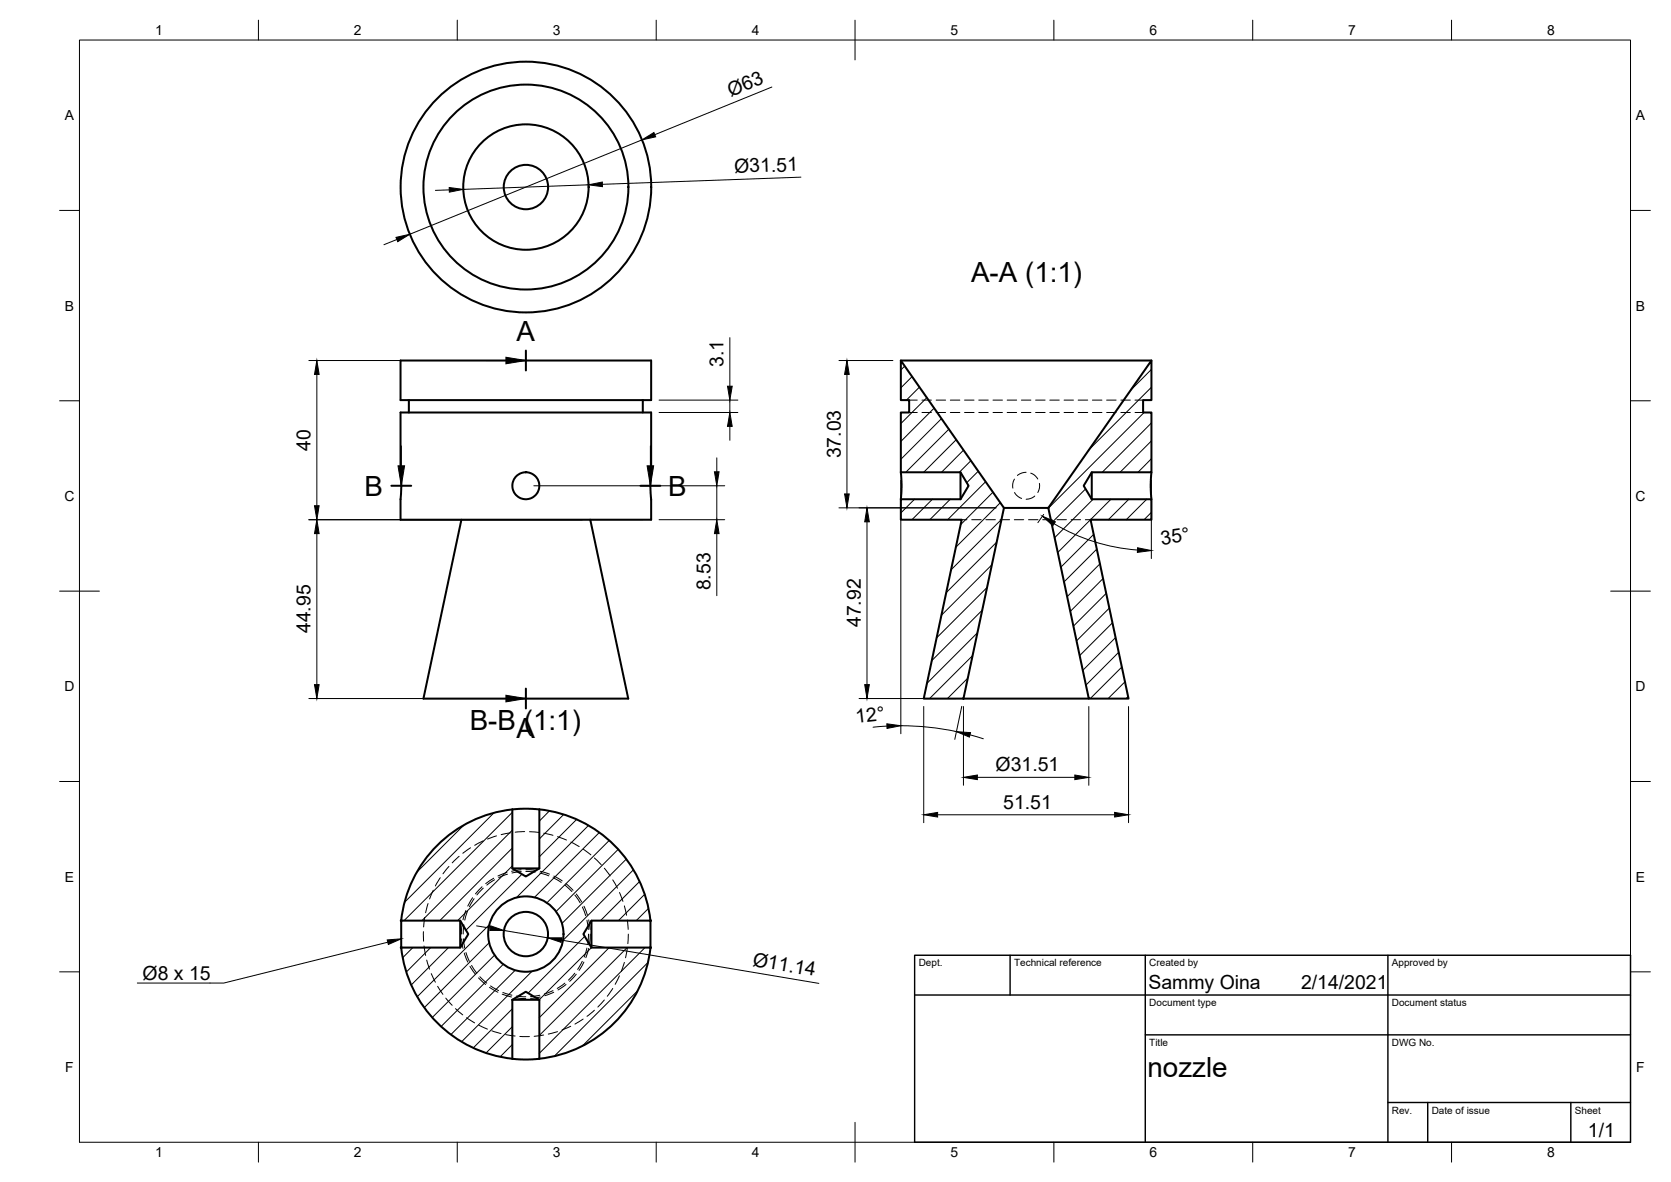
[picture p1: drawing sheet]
<svg xmlns="http://www.w3.org/2000/svg" width="420mm" height="297mm" viewBox="0 0 420 297" stroke-linecap="round" stroke-linejoin="round" font-family="sans-serif">
<!-- layer: Visible -->
<g fill="none" stroke="#000" stroke-width=".51">
<path d="M100.7 90.6h63v9.9h-63zM226.5 90.6l25.9 37-10.1 48h-10l9.5-45h-15.3v-5.1h15l2-3.4-2-3.4h-15v-15h2.1v-3.2h-2.1zM226.5 90.6h63M289.5 90.6v9.9h-2.1v3.2h2.1v15h-15l-2 3.4 2 3.4h15v5.1h-15.3l9.6 45h-10l-10.2-48zM100.7 103.7h63v15.1l-.2 2.8 .2 9h-63l.2-8-.2-3.8zM102.8 100.5v3.2M161.6 100.5v3.2M226.5 118.7l.2 2.9-.2 3.9M241.5 118.7v6.8M274.5 118.7v6.8M289.5 118.7l-.2 2.9 .2 3.9M116 130.6l-9.5 45h51.5l-9.6-45"/>
<path d="M252.4 127.6h11.2M242.3 175.6h31.5M128.8 203.4v14.8l3.4 2.1 3.4-2.1v-14.8M128.8 203.4l2.8-.2 4 .2M128.8 218.2h6.8M128.8 203.4a31.5 31.5 0 0 0-27.9 27.9M135.6 203.4a31.5 31.5 0 0 1 27.9 27.9M100.9 238.1a31.5 31.5 0 0 0 27.9 28M100.9 231.4h14.8l2.1 3.3-2.1 3.4h-14.8zM115.7 231.4v6.7M148.7 231.4h14.9v6.7h-14.9l-2-3.4zM148.7 231.4v6.7"/>
<path d="M163.6 238.1a31.5 31.5 0 0 1-28 28M128.8 251.3l3.4-2.1 3.4 2.1v14.8M128.8 251.3h6.8M128.8 251.3v14.8M128.8 266.1l2.8 .2 4-.2"/>
<circle cx="132.2" cy="47" r="31.5"/>
<circle cx="132.2" cy="47" r="15.8"/>
<circle cx="132.2" cy="47" r="5.6"/>
<circle cx="132.2" cy="47" r="25.8"/>
<circle cx="132.2" cy="122.1" r="3.4"/>
<circle cx="132.2" cy="234.7" r="9.5"/>
<circle cx="132.2" cy="234.7" r="5.6"/>
</g>
<!-- layer: Hidden -->
<g fill="none" stroke="#000" stroke-width=".25">
<path d="M228.6 100.5h2M228.6 103.7h2M231.8 100.5h2.4M231.8 103.7h2.4M235.4 100.5h2.4M235.4 103.7h2.4M239 100.5h2.3M239 103.7h2.3M242.5 100.5h2.4M242.5 103.7h2.4M246.1 100.5h2.4M246.1 103.7h2.4"/>
<path d="M249.7 100.5h2.4M249.7 103.7h2.4M253.2 100.5h2.4M253.2 103.7h2.4M256.8 100.5h2.4M256.8 103.7h2.4M258 118.7l-1 .2-1.2 .6M259.2 118.9l.8 .4 .9 1.1M260.4 100.5h2.4M260.4 103.7h2.4M264 100.5h2.3M264 103.7h2.3"/>
<path d="M267.5 100.5h2.4M267.5 103.7h2.4M271.1 100.5h2.4M271.1 103.7h2.4M274.7 100.5h2.4M274.7 103.7h2.4M278.3 100.5h2.3M278.3 103.7h2.3M281.8 100.5h2.4M281.8 103.7h2.4M285.4 100.5h2M285.4 103.7h2"/>
<path d="M241.8 130.6h1.3M244.3 130.6h2.4M247.9 130.6h2.4M251.5 130.6h2.4M255 130.6h2.4M255.1 120.4l-.4 1.1v1.2M255.1 123.8l.9 1 .9 .5M258.6 130.6h2.4M260.2 124.7l-1.1 .6-1.1 .2M261.3 121.5l.1 1.1-.5 1.2M262.2 130.6h2.4M265.7 130.6h2.4"/>
<path d="M269.3 130.6h2.4M272.9 130.6h1.3M112.9 217.7l-1.5 1.9M115.4 215.2l-1.7 1.6M118.3 213l-1.9 1.4M121.5 211.3l-2.1 1.1M124.8 210.1l-2.2 .7M127.5 219.3l-2.3 .8M127.6 219.7l-2.2 .8M128.4 209.3l-2.4 .4M131 218.6l-2.4 .4M131.1 219l-2.4 .4"/>
<path d="M131.9 209l-2.4 .1M132.2 218.6l2.4 .1M132.2 219l2.4 .2M133.1 209l2.4 .2M135.7 219.4l2.3 .7M135.8 219l2.4 .7M136.7 209.4l2.3 .5M140.2 210.3l2.2 .8M143.5 211.6l2.1 1.2M146.6 213.4l2 1.4M149.5 215.6l1.7 1.7M152 218.2l1.4 1.9"/>
<path d="M106.5 234.1v2.4M106.6 237.7l.4 2.4M106.8 230.6l-.3 2.3M107.6 227.1l-.6 2.3M108.9 223.7l-.9 2.2M110.7 220.6l-1.2 2M116.1 236l.3 2.3M116.2 232.3l-.2 2.4M116.5 235.9l.3 2.3M116.6 232.4l-.1 2.3M116.7 239.5l.9 2.3M117.1 228.8l-.7 2.3"/>
<path d="M117.2 239.4l.8 2.2M117.6 229l-.7 2.2M118.8 225.6l-1.2 2.1M119.2 225.9l-1.2 2M121.2 222.8l-1.7 1.8M121.5 223.2l-1.6 1.7M124.1 220.7l-2 1.4M124.4 221.1l-2 1.3M139.1 220.6l2 1.1M139.3 220.2l2.1 1.2M142 222.4l1.8 1.6M142.3 222.1l1.8 1.6"/>
<path d="M144.5 224.9l1.4 2M144.9 224.7l1.4 2M146.4 227.9l.9 2.2M146.8 227.7l.9 2.3M147.6 238.3l-.7 2.2M147.6 231.3l.3 2.3M148 234.7l-.2 2.4M148 238.3l-.7 2.4M148 231.2l.4 2.4M148.4 234.7l-.1 2.5M154.1 221.1l1.2 2.1M155.8 224.3l.8 2.2"/>
<path d="M157 227.7l.5 2.3M157.7 238.3l-.4 2.4M157.7 231.2l.2 2.4M158 234.7l-.1 2.4M107.3 241.3l.7 2.3M108.4 244.7l1.1 2.1M110 247.9l1.4 2M112.1 250.8l1.6 1.8M114.5 253.5l1.9 1.5M117.3 255.8l2 1.3M118.2 242.8l1.3 2M118.6 242.6l1.3 2"/>
<path d="M120.3 245.8l1.8 1.6M120.4 257.6l2.2 1M120.7 245.5l1.7 1.6M123.1 248.1l2.1 1.3M123.3 247.8l2.1 1.1M123.7 259l2.3 .7M126.3 249.8l2.3 .7M126.4 249.4l2.3 .7M127.1 260l2.4 .4M129.8 250.8l2.4 .1M129.9 250.3l2.3 .2M135.7 250.1l-2.3 .4"/>
<path d="M135.8 250.5l-2.4 .4M139 248.9l-2.1 .9M139.2 249.4l-2.2 .8M140.2 259.3l-2.3 .6M142 247.1l-1.9 1.3M142.3 247.4l-2 1.4M143.5 257.9l-2.2 1M144.5 244.6l-1.6 1.7M144.9 244.8l-1.7 1.8M146.4 241.6l-1.2 2M146.6 256.1l-2 1.3M146.8 241.8l-1.2 2.1"/>
<path d="M149.5 253.9l-1.9 1.5M152 251.3l-1.7 1.8M154.1 248.4l-1.4 2M155.7 245.2l-1 2.2M157 241.9l-.8 2.2M130.7 260.5h2.4M136.7 260.1l-2.4 .3"/>
</g>
<!-- layer: Visible -->
<g fill="#000" stroke="#000" stroke-width=".25">
<circle cx="100.9" cy="231.4" r=".24"/>
<circle cx="100.9" cy="238.1" r=".24"/>
<circle cx="163.6" cy="231.4" r=".24"/>
<circle cx="163.6" cy="238.1" r=".24"/>
</g>
<!-- layer: Border -->
<g fill="none" stroke="#000" stroke-width=".25">
<path d="M20 10.1h390v276.9h-390zM65 5.1v5M115 5.1v5M165 5.1v5M215 5.1v10M265 5.1v5M315 5.1v5M365 5.1v5M15 52.9h5M410 52.9h5M15 100.7h5M410 100.7h5"/>
<path d="M15 148.6h10M405 148.6h10M15 196.4h5M410 196.4h5M15 244.2h5M410 244.2h5M65 287v5M115 287v5M165 287v5M215 282.1v9.9M265 287v5M315 287v5"/>
<path d="M365 287v5"/>
</g>
<!-- layer: TitleBlock -->
<path d="M230 240.1h180v46.9h-180zM230 250h180M254 240.1v9.9M288 240.1v46.9M349 240.1v46.9M288 260.1h122M349 277.1h61M359 277.1v9.9M395 277.1v9.9" fill="none" stroke="#000" stroke-width=".36"/>
<!-- layer: Hatching -->
<g fill="none" stroke="#000" stroke-width=".25">
<path d="M227.5 92l-1 1M229.3 94.6l-2.8 2.9M231.2 97.3l-3.3 3.2M233 99.9l-6.5 6.6M289.5 92.8l-5.2 5.3M289.5 97.3l-15.7 15.8M234.9 102.6l-8.4 8.3M236.7 105.2l-10.2 10.2M238.6 107.9l-10.8 10.8M240.4 110.5l-8.2 8.2M242.3 113.1l-5.6 5.6M244.1 115.8l-2.9 2.9"/>
<path d="M246 118.4l-2.9 2.9M287.7 103.7l-24.1 24M289.5 106.3l-12.4 12.4M289.5 110.8l-7.9 7.9M289.5 115.3l-3.4 3.4M230 125.5l-3.5 3.4M234.4 125.5l-5.1 5.1M238.9 125.5l-5.1 5.1M247.8 121.1l-9.5 9.5M249.7 123.7l-8.1 8.1M250.6 136.2l-12.7 12.7M251.5 126.3l-11.2 11.2"/>
<path d="M251.8 130.5l-12.7 12.7M272.9 122.9l-8.5 8.5M274.8 125.5l-9.6 9.6M275 134.3l-8.3 8.2M275.8 138l-8.3 8.2M279.3 125.5l-13.3 13.3M283.8 125.5l-5.1 5.1M288.3 125.5l-5.1 5.1M289.5 128.8l-1.8 1.8M245.8 159l-12.7 12.7M247 153.3l-12.7 12.7M248.2 147.6l-12.7 12.7"/>
<path d="M249.4 141.9l-12.7 12.7M276.6 141.7l-8.3 8.3M277.3 145.4l-8.2 8.3M278.2 149.1l-8.3 8.3M278.9 152.8l-8.2 8.3M279.7 156.5l-8.2 8.3M243.3 170.4l-5.1 5.1M244.6 164.7l-10.9 10.8M280.5 160.2l-8.3 8.3M281.3 163.9l-8.3 8.3M282.1 167.6l-7.9 7.9M282.9 171.3l-4.3 4.2"/>
<path d="M283.7 175l-.6 .5M116.6 207.4l-11.7 11.7M124.2 204.3l-22.4 22.4M128.8 208.6l-22.7 22.8M128.8 217.6l-13.7 13.8M128.8 204.1l-27.2 27.3M128.8 213.1l-18.2 18.3M131.2 219.7l-14 14.1M138.1 203.8l-2.5 2.5M141.7 204.7l-6.1 6.1M145 205.9l-9.4 9.4M148 207.5l-18.2 18.1"/>
<path d="M150.7 209.2l-16.3 16.3M153.2 211.2l-15.7 15.7M155.4 213.5l-15.6 15.6M157.5 215.9l-16.2 16.2M159.3 218.6l-17.7 17.7M103.8 238.1l-2.5 2.6M108.3 238.1l-6.1 6.1M112.8 238.1l-9.4 9.4M123 236.9l-16.3 16.3M123.1 232.4l-18.2 18.1M147 235.3l-14.2 14.3M148.7 238.1l-13.1 13.1"/>
<path d="M153.2 238.1l-17.6 17.6M157.7 238.1l-22.1 22.1M160.8 221.5l-9.8 9.9M162.1 224.8l-6.6 6.6M162.2 238.1l-26.6 26.6M163 228.3l-3 3.1M124.4 240l-15.7 15.7M126.6 242.3l-15.7 15.7M128.8 253.5l-9.8 9.8M128.8 258l-6.6 6.6M129.5 243.8l-16.1 16.2M133.8 244.1l-17.7 17.7"/>
<path d="M160.3 249l-13.9 13.9M162.9 241.9l-23.5 23.5M128.8 262.5l-3 3.1"/>
</g>
<!-- layer: Annotations -->
<path d="M132.2 88.1v5M98.4 122.1h5M161 122.1h5M132.2 173v5" fill="none" stroke="#000" stroke-width=".51"/>
<path d="M122.2 90.6h5M100.9 112.1v5M163.5 112.1v5M122.2 175.5h5M97.5 236.8l-41.2 10.2h-21.8" fill="none" stroke="#000" stroke-width=".25"/>
<path d="M127.2 89.8l5 .8-5 .8zM100.1 117.1h1.6l-.8 5zM162.7 117.1h1.7l-.9 5zM127.2 174.7l5 .8-5 .9zM97.4 236.2l3.5-.3-3.3 1.4z" fill="#000" stroke="#000" stroke-width=".25"/>
<!-- layer: Dimensions -->
<g fill="none" stroke="#000" stroke-width=".25">
<path d="M161.4 35.2l-58.4 23.7M194.1 21.9l-29.5 12M113 47.7l-3.5 .1M148 46.4l-31.5 1.2M201.4 44.5l-49.9 1.8M99.8 60.2l-3.3 1.3M77.7 90.6h84M79.7 94.1v33M183.5 84.9v12.2M210.9 90.6h13.6M213 94.1v30M165.7 103.7h19.8"/>
<path d="M165.7 100.5h19.8M180.2 115.1v3.5M183.5 100.5v3.2M183.5 107.2v3.4M77.7 130.6h84M79.7 134.1v37.9M134.2 122.1h48M165.7 130.6h16.5M180.2 122.1v8.5M180.2 134.1v15.6M210.9 127.6h39.5M218 131.1v40.9"/>
<path d="M226.5 120.7v63.7M262.4 129.3l-1.4 2M265.1 131.6a47.8 47.8 0 0 0 20.9 6.6M289.5 120.7v19.7M77.7 175.5h78.3M216 175.5h24.2M232.3 177.6v29.1M241.8 177.5l-1.7 8.3M242.3 177.6v19.7M273.8 177.6v19.7M283.8 177.6v29.1M223 182.5l-3.5 .2"/>
<path d="M226.5 182.4l7 .3 7 1.1M243.9 184.7l3.4 1M245.7 195.4h24.6M235.8 204.8h44.5M119.8 232.7l3.5 .5M126.7 233.8l11 1.9M141.2 236.2l64.7 10.9"/>
</g>
<g fill="#000" stroke="#000" stroke-width=".25">
<path d="M161.4 35.2l3-1.9 .5 1.1zM99.6 59.7l3.4-.8-3 1.8zM112.9 47.1l3.6 .5-3.5 .7zM148 46.4l3.4-.7 .1 1.2zM79.7 90.6l.5 3.5h-1.1zM182.9 97.1h1.2l-.6 3.4zM213 90.6l.5 3.5h-1.1zM179.6 118.6h1.2l-.6 3.5zM183.5 103.7l.6 3.5h-1.2zM79.1 127.1h1.1l-.5 3.5zM79.7 130.6l.5 3.5h-1.1zM180.2 130.6l.6 3.5h-1.2z"/>
<path d="M212.4 124.1h1.1l-.5 3.5zM218 127.6l.6 3.5h-1.2zM262.1 129.7l3.3 1.4-.7 1zM286 137.7l3.5 .7-3.5 .4zM79.1 172h1.1l-.5 3.5zM217.4 172h1.2l-.6 3.5zM223 181.9l3.5 .5-3.5 .7zM240.5 183.9l3.5 .2-.2 1.1zM242.3 195.4l3.4-.6v1.1zM270.3 194.8l3.5 .6-3.5 .5zM232.3 204.8l3.5-.6v1.1zM280.3 204.2l3.5 .6-3.5 .5z"/>
<path d="M123.4 232.7l3.3 1.1h-3.5zM137.7 235.7h3.6l-.2 1.1z"/>
</g>
<g font-size="7">
<text x="244.2" y="70.9">A-A (1:1)</text>
<text x="129.9" y="85.6">A</text>
<text x="91.6" y="124.6">B</text>
<text x="168" y="124.6">B</text>
<text x="118.1" y="183.5">B-B (1:1)</text>
<text x="129.9" y="185.6">A</text>
<text x="288.5" y="270.6">nozzle</text>
</g>
<g font-size="4.9">
<text x="183.7" y="24.3" transform="rotate(-22 183.7 24.3)">Ø63</text>
<text x="184.7" y="43.5" transform="rotate(-2 184.7 43.5)">Ø31.51</text>
<text x="181.9" y="92.3" transform="rotate(-90 181.9 92.3)">3.1</text>
<text x="78.1" y="113.2" transform="rotate(-90 78.1 113.2)">40</text>
<text x="211.4" y="115.2" transform="rotate(-90 211.4 115.2)">37.03</text>
<text x="292" y="136.9" transform="rotate(-8 292 136.9)">35°</text>
<text x="178.7" y="148.4" transform="rotate(-90 178.7 148.4)">8.53</text>
<text x="78.1" y="159.1" transform="rotate(-90 78.1 159.1)">44.95</text>
<text x="216.5" y="157.6" transform="rotate(-90 216.5 157.6)">47.92</text>
<text x="215.3" y="181.7" transform="rotate(-6 215.3 181.7)">12°</text>
<text x="250.3" y="193.7">Ø31.51</text>
<text x="252.2" y="203.2">51.51</text>
<text x="189.1" y="242.6" transform="rotate(10 189.1 242.6)">Ø11.14</text>
<text x="35.9" y="246.3">Ø8 x 15</text>
<text x="288.8" y="248.6">Sammy Oina</text>
<text x="327.1" y="248.6">2/14/2021</text>
<text x="399.3" y="285.8">1/1</text>
</g>
<g font-size="3.5">
<text x="39" y="8.8">1</text>
<text x="89" y="8.8">2</text>
<text x="139" y="8.8">3</text>
<text x="189" y="8.8">4</text>
<text x="239" y="8.8">5</text>
<text x="289" y="8.8">6</text>
<text x="339" y="8.8">7</text>
<text x="389" y="8.8">8</text>
<text x="16.3" y="30.2">A</text>
<text x="411.3" y="30.2">A</text>
<text x="16.3" y="78">B</text>
<text x="411.3" y="78">B</text>
<text x="16.2" y="125.9">C</text>
<text x="411.2" y="125.9">C</text>
<text x="16.2" y="173.7">D</text>
<text x="411.2" y="173.7">D</text>
<text x="16.3" y="221.6">E</text>
<text x="411.3" y="221.6">E</text>
<text x="16.4" y="269.4">F</text>
<text x="411.4" y="269.4">F</text>
<text x="39" y="290.8">1</text>
<text x="89" y="290.8">2</text>
<text x="139" y="290.8">3</text>
<text x="189" y="290.8">4</text>
<text x="239" y="290.8">5</text>
<text x="289" y="290.8">6</text>
<text x="339" y="290.8">7</text>
<text x="389" y="290.8">8</text>
</g>
<g font-size="2.5">
<text x="231" y="242.9">Dept.</text>
<text x="255" y="242.9">Technical reference</text>
<text x="289" y="242.9">Created by</text>
<text x="350" y="242.9">Approved by</text>
<text x="289" y="252.8">Document type</text>
<text x="350" y="252.8">Document status</text>
<text x="289" y="262.9">Title</text>
<text x="350" y="262.9">DWG No.</text>
<text x="350" y="279.9">Rev.</text>
<text x="360" y="279.9">Date of issue</text>
<text x="396" y="279.9">Sheet</text>
</g>
</svg>
